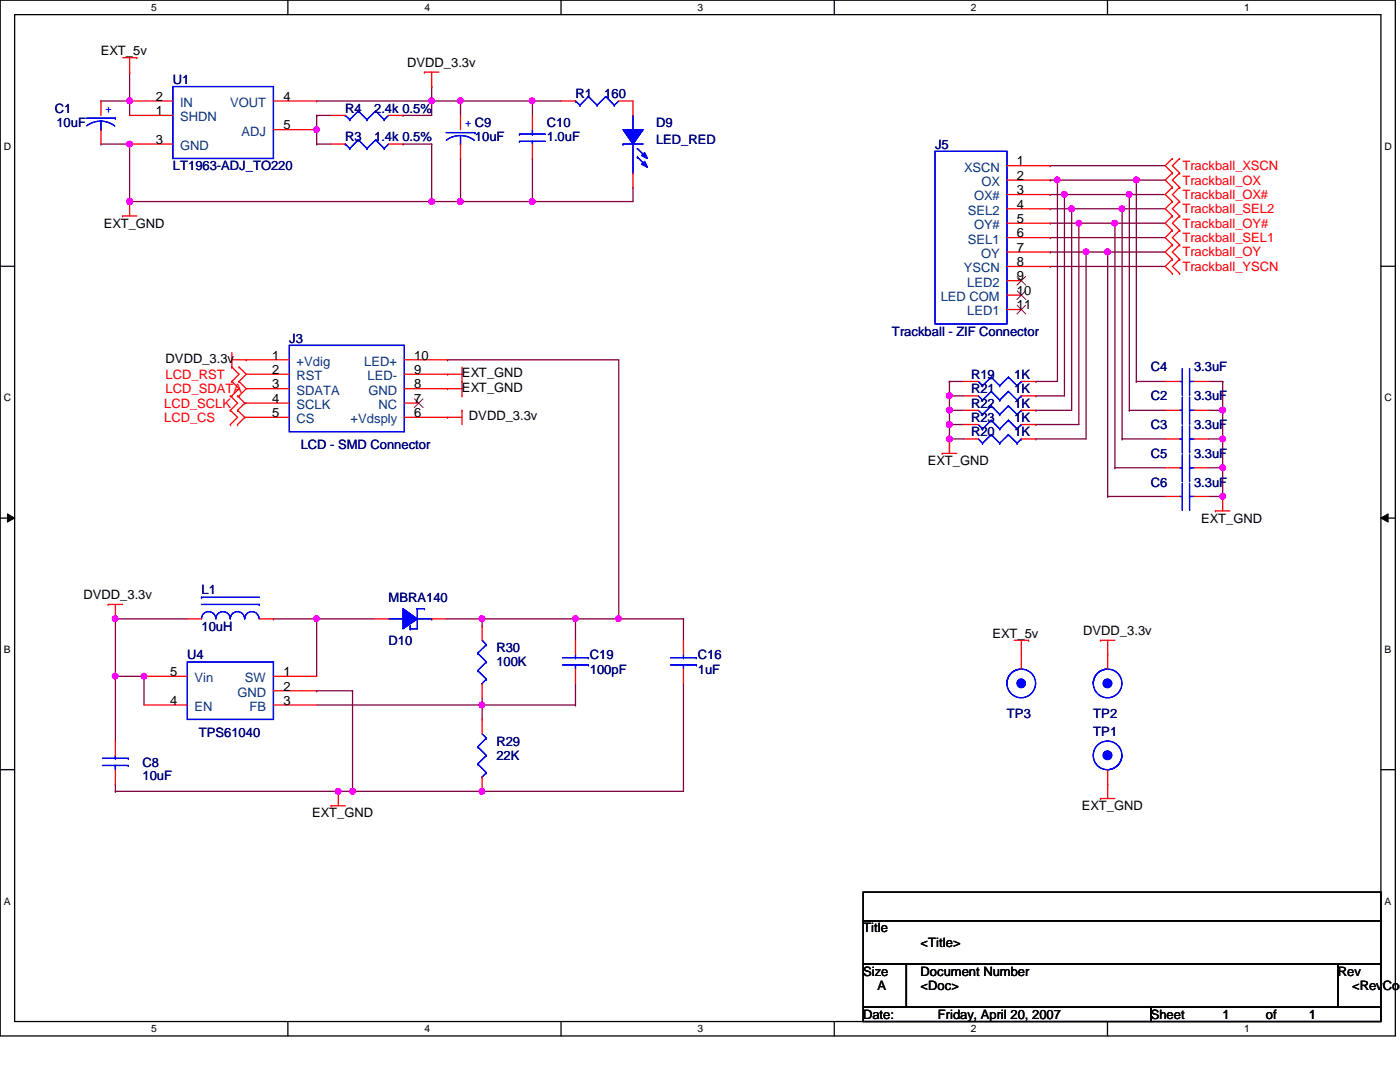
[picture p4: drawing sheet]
<svg xmlns="http://www.w3.org/2000/svg" width="279mm" height="216mm" viewBox="0 0 279 216" stroke-linecap="round" stroke-linejoin="round" font-family="sans-serif">
<path d="M0 0h278.5v206.7h-278.5zM2.9 2.9h272.7v200.9h-272.7z" fill="none" stroke="#000" stroke-width=".25"/>
<g fill="#fff">
<path d="M30.2 .3h1.1v2.3h-1.1z"/>
<path d="M30.2 204.1h1.1v2.3h-1.1z"/>
</g>
<path d="M57.4 0v2.9M57.4 203.8v2.9" fill="none" stroke="#000" stroke-width=".25"/>
<g fill="#fff">
<path d="M84.7 .3h1.1v2.3h-1.1z"/>
<path d="M84.7 204.1h1.1v2.3h-1.1z"/>
</g>
<path d="M112 0v2.9M112 203.8v2.9" fill="none" stroke="#000" stroke-width=".25"/>
<g fill="#fff">
<path d="M139.2 .3h1.1v2.3h-1.1z"/>
<path d="M139.2 204.1h1.1v2.3h-1.1z"/>
</g>
<path d="M166.5 0v2.9M166.5 203.8v2.9" fill="none" stroke="#000" stroke-width=".25"/>
<g fill="#fff">
<path d="M193.8 .3h1.1v2.3h-1.1z"/>
<path d="M193.8 204.1h1.1v2.3h-1.1z"/>
</g>
<path d="M221 0v2.9M221 203.8v2.9" fill="none" stroke="#000" stroke-width=".25"/>
<g fill="#fff">
<path d="M248.3 .3h1.1v2.3h-1.1z"/>
<path d="M248.3 204.1h1.1v2.3h-1.1z"/>
<path d="M.8 28h1.4v2.3h-1.4z"/>
<path d="M276.3 28h1.4v2.3h-1.4z"/>
<path d="M.8 78.2h1.4v2.3h-1.4z"/>
<path d="M276.3 78.2h1.4v2.3h-1.4z"/>
</g>
<path d="M0 53.1h2.9M275.6 53.1h2.9" fill="none" stroke="#000" stroke-width=".25"/>
<g fill="#fff">
<path d="M.8 128.5h1.3v2.2h-1.3z"/>
<path d="M276.3 128.5h1.3v2.2h-1.3z"/>
</g>
<path d="M0 103.4h2.9M275.6 103.4h2.9" fill="none" stroke="#000" stroke-width=".25"/>
<path d="M1.5 102.5l1.4 .9-1.4 .8zM275.6 103.4l1.4-.9v1.7z" fill="#000"/>
<path d="M1.5 102.5l1.4 .9-1.4 .8zM275.6 103.4l1.4-.9v1.7z" fill="none" stroke="#000" stroke-width=".2"/>
<g fill="#fff">
<path d="M.8 178.7h1.3v2.2h-1.3z"/>
<path d="M276.3 178.7h1.3v2.2h-1.3z"/>
</g>
<path d="M0 153.6h2.9M275.6 153.6h2.9" fill="none" stroke="#000" stroke-width=".25"/>
<path d="M106.3 20.2h.1M106.3 20.2v2.8" fill="none" stroke="#800040" stroke-width=".25"/>
<circle cx="106.2" cy="20.1" r=".56" fill="#f0f"/>
<circle cx="106.2" cy="20.1" r=".56" fill="none" stroke="#f0f" stroke-width=".25"/>
<path d="M91.9 20.2h.1M91.9 20.2h14.4" fill="none" stroke="#800040" stroke-width=".25"/>
<circle cx="91.9" cy="20.1" r=".56" fill="#f0f"/>
<circle cx="91.9" cy="20.1" r=".56" fill="none" stroke="#f0f" stroke-width=".25"/>
<path d="M106.3 31.6h.1M106.3 31.6v8.6M106.3 40.2h.1M106.3 40.2h20" fill="none" stroke="#800040" stroke-width=".25"/>
<circle cx="106.2" cy="40.2" r=".56" fill="#f0f"/>
<circle cx="106.2" cy="40.2" r=".56" fill="none" stroke="#f0f" stroke-width=".25"/>
<path d="M63.2 23h.1M63.2 23v2.9" fill="none" stroke="#800040" stroke-width=".25"/>
<circle cx="63.2" cy="25.9" r=".56" fill="#f0f"/>
<circle cx="63.2" cy="25.9" r=".56" fill="none" stroke="#f0f" stroke-width=".25"/>
<g fill="none" stroke="#800040" stroke-width=".25">
<path d="M63.2 23h.1M63.2 20.2h.1M63.2 28.7h.1M63.2 25.9h.1M63.2 23h2.9M63.2 20.2h22.9M63.2 28.7h2.9M63.2 25.9v2.8M80.4 23h.1M86.1 20.2h.1M86.1 28.7h.1M86.1 20.2v2.8h-5.7"/>
<path d="M86.1 28.7v11.5h-60.2M25.9 40.2h.1"/>
</g>
<circle cx="25.9" cy="40.2" r=".56" fill="#f0f"/>
<circle cx="25.9" cy="40.2" r=".56" fill="none" stroke="#f0f" stroke-width=".25"/>
<path d="M80.4 28.7h.1M80.4 28.7h5.7M86.1 20.2h.1M86.1 20.2h5.8" fill="none" stroke="#800040" stroke-width=".25"/>
<circle cx="86.1" cy="20.1" r=".56" fill="#f0f"/>
<circle cx="86.1" cy="20.1" r=".56" fill="none" stroke="#f0f" stroke-width=".25"/>
<path d="M25.9 14.4h.1M25.9 14.4v8.6M86.1 17.3h.1M86.1 17.3v2.9M25.9 20.2h.1M106.3 20.2h.1M106.3 20.2h5.7" fill="none" stroke="#800040" stroke-width=".25"/>
<circle cx="25.9" cy="20.1" r=".56" fill="#f0f"/>
<circle cx="25.9" cy="20.1" r=".56" fill="none" stroke="#f0f" stroke-width=".25"/>
<path d="M25.9 28.7h.1M25.9 28.7v11.5" fill="none" stroke="#800040" stroke-width=".25"/>
<circle cx="25.9" cy="40.2" r=".56" fill="#f0f"/>
<circle cx="25.9" cy="40.2" r=".56" fill="none" stroke="#f0f" stroke-width=".25"/>
<path d="M86.1 40.2h.1M86.1 40.2h5.8" fill="none" stroke="#800040" stroke-width=".25"/>
<circle cx="86.1" cy="40.2" r=".56" fill="#f0f"/>
<circle cx="86.1" cy="40.2" r=".56" fill="none" stroke="#f0f" stroke-width=".25"/>
<path d="M91.9 31.6h.1M91.9 31.6v8.6" fill="none" stroke="#800040" stroke-width=".25"/>
<circle cx="91.9" cy="40.2" r=".56" fill="#f0f"/>
<circle cx="91.9" cy="40.2" r=".56" fill="none" stroke="#f0f" stroke-width=".25"/>
<path d="M20.2 20.2h.1M20.2 28.7h.1M20.2 20.2h5.7M20.2 28.7h5.7M91.9 20.2h.1M91.9 20.2v2.8M126.3 37.4h.1M126.3 37.4v2.8" fill="none" stroke="#800040" stroke-width=".25"/>
<circle cx="25.9" cy="28.7" r=".56" fill="#f0f"/>
<circle cx="25.9" cy="28.7" r=".56" fill="none" stroke="#f0f" stroke-width=".25"/>
<path d="M23 135h.1M23 135h5.7M28.7 135h.1M28.7 135v5.7" fill="none" stroke="#800040" stroke-width=".25"/>
<circle cx="28.7" cy="134.9" r=".56" fill="#f0f"/>
<circle cx="28.7" cy="134.9" r=".56" fill="none" stroke="#f0f" stroke-width=".25"/>
<path d="M23 123.5h.1M23 123.5v11.5" fill="none" stroke="#800040" stroke-width=".25"/>
<circle cx="23" cy="134.9" r=".56" fill="#f0f"/>
<circle cx="23" cy="134.9" r=".56" fill="none" stroke="#f0f" stroke-width=".25"/>
<path d="M63.2 123.5h.1M63.2 123.5v11.5" fill="none" stroke="#800040" stroke-width=".25"/>
<circle cx="63.2" cy="123.4" r=".56" fill="#f0f"/>
<circle cx="63.2" cy="123.4" r=".56" fill="none" stroke="#f0f" stroke-width=".25"/>
<path d="M23 135h.1M23 135v12.9M63.2 137.8h.1M63.2 137.8h7.2M70.4 137.8h.1M70.4 137.8v20.1h-47.4M23 156.5h.1M23 157.9h.1M23 156.5v1.4M67.5 157.9h.1" fill="none" stroke="#800040" stroke-width=".25"/>
<circle cx="67.5" cy="157.9" r=".56" fill="#f0f"/>
<circle cx="67.5" cy="157.9" r=".56" fill="none" stroke="#f0f" stroke-width=".25"/>
<path d="M63.2 123.5h.1M63.2 123.5h11.5M123.5 123.5h.1M123.5 123.5h12.9M136.4 123.5h.1M136.4 136.4h.1M136.4 123.5v4.3M136.4 136.4v21.5h-40.2M96.2 157.9h.1" fill="none" stroke="#800040" stroke-width=".25"/>
<circle cx="96.2" cy="157.9" r=".56" fill="#f0f"/>
<circle cx="96.2" cy="157.9" r=".56" fill="none" stroke="#f0f" stroke-width=".25"/>
<path d="M91.9 40.2h.1M91.9 40.2h14.4M89.3 71.8h.1M89.3 71.8h34.2" fill="none" stroke="#800040" stroke-width=".25"/>
<circle cx="91.9" cy="40.2" r=".56" fill="#f0f"/>
<circle cx="91.9" cy="40.2" r=".56" fill="none" stroke="#f0f" stroke-width=".25"/>
<path d="M209.6 33.1h.1M209.6 35.9h.1M209.6 33.1h22.9M209.6 35.9h1.4M212.4 38.8h.1M212.4 38.8h13M213.9 41.7h.1M213.9 41.7h10" fill="none" stroke="#800040" stroke-width=".25"/>
<circle cx="213.9" cy="41.7" r=".56" fill="#f0f"/>
<circle cx="213.9" cy="41.7" r=".56" fill="none" stroke="#f0f" stroke-width=".25"/>
<path d="M211 35.9h.1M211 35.9v40.2M226.8 35.9h.1M226.8 35.9h5.7M209.6 44.5h.1M209.6 47.4h.1M209.6 50.3h.1M209.6 53.2h.1M209.6 44.5h5.7M209.6 47.4h22.9M209.6 50.3h7.1M209.6 53.2h22.9" fill="none" stroke="#800040" stroke-width=".25"/>
<circle cx="226.8" cy="35.9" r=".56" fill="#f0f"/>
<circle cx="226.8" cy="35.9" r=".56" fill="none" stroke="#f0f" stroke-width=".25"/>
<path d="M212.4 38.8h.1M212.4 38.8v40.2" fill="none" stroke="#800040" stroke-width=".25"/>
<circle cx="212.4" cy="38.8" r=".56" fill="#f0f"/>
<circle cx="212.4" cy="38.8" r=".56" fill="none" stroke="#f0f" stroke-width=".25"/>
<path d="M225.4 38.8h.1M225.4 38.8h7.1" fill="none" stroke="#800040" stroke-width=".25"/>
<circle cx="225.3" cy="38.8" r=".56" fill="#f0f"/>
<circle cx="225.3" cy="38.8" r=".56" fill="none" stroke="#f0f" stroke-width=".25"/>
<path d="M213.9 41.7h.1M213.9 41.7v40.2M223.9 41.7h.1M223.9 41.7h8.6" fill="none" stroke="#800040" stroke-width=".25"/>
<circle cx="223.9" cy="41.7" r=".56" fill="#f0f"/>
<circle cx="223.9" cy="41.7" r=".56" fill="none" stroke="#f0f" stroke-width=".25"/>
<g fill="none" stroke="#800040" stroke-width=".25">
<path d="M215.3 44.5h.1M215.3 44.5v40.2M216.7 50.3h.1M216.7 50.3v37.3h-10M221.1 50.3h.1M221.1 50.3h11.4M222.5 44.5h.1M222.5 44.5h10M189.5 76.1h.1M189.5 79h.1M189.5 76.1h2.9M189.5 79h2.9"/>
<path d="M189.5 76.1v2.9M189.5 81.9h.1M189.5 84.7h.1M189.5 87.6h.1M189.5 87.6h2.9M189.5 81.9h2.9M189.5 84.7h2.9M189.5 81.9v2.8M206.7 87.6h.1"/>
</g>
<circle cx="189.5" cy="81.8" r=".56" fill="#f0f"/>
<circle cx="189.5" cy="81.8" r=".56" fill="none" stroke="#f0f" stroke-width=".25"/>
<path d="M189.5 79h.1M189.5 79v2.9" fill="none" stroke="#800040" stroke-width=".25"/>
<circle cx="189.5" cy="79" r=".56" fill="#f0f"/>
<circle cx="189.5" cy="79" r=".56" fill="none" stroke="#f0f" stroke-width=".25"/>
<path d="M189.5 87.6h.1M189.5 87.6v2.9" fill="none" stroke="#800040" stroke-width=".25"/>
<circle cx="189.5" cy="87.6" r=".56" fill="#f0f"/>
<circle cx="189.5" cy="87.6" r=".56" fill="none" stroke="#f0f" stroke-width=".25"/>
<g fill="none" stroke="#800040" stroke-width=".25">
<path d="M225.4 38.8h.1M225.4 38.8v43.1M226.8 35.9h.1M226.8 35.9v40.2M222.5 44.5h.1M222.5 44.5v48.8M223.9 41.7h.1M223.9 41.7v45.9M226.8 76.1h.1M226.8 76.1h5.7M223.9 87.6h.1M223.9 87.6h8.6"/>
<path d="M225.4 81.9h.1M225.4 81.9h7.1"/>
</g>
<circle cx="222.5" cy="44.5" r=".56" fill="#f0f"/>
<circle cx="222.5" cy="44.5" r=".56" fill="none" stroke="#f0f" stroke-width=".25"/>
<path d="M221.1 50.3h.1M221.1 50.3v48.8M222.5 93.3h.1M222.5 93.3h10" fill="none" stroke="#800040" stroke-width=".25"/>
<circle cx="221" cy="50.2" r=".56" fill="#f0f"/>
<circle cx="221" cy="50.2" r=".56" fill="none" stroke="#f0f" stroke-width=".25"/>
<path d="M241.1 76.1h2.9M244 76.1h.1M221.1 99.1h.1M221.1 99.1h11.4M241.1 99.1h2.9M241.1 81.9h2.9M241.1 87.6h2.9M241.1 93.3h2.9M244 81.9h.1M244 87.6h.1M244 93.3h.1M244 99.1h.1" fill="none" stroke="#800040" stroke-width=".25"/>
<circle cx="244" cy="99.1" r=".56" fill="#f0f"/>
<circle cx="244" cy="99.1" r=".56" fill="none" stroke="#f0f" stroke-width=".25"/>
<path d="M244 76.1h.1M244 76.1v5.8M244 93.3h.1M244 93.3v5.8" fill="none" stroke="#800040" stroke-width=".25"/>
<circle cx="244" cy="93.3" r=".56" fill="#f0f"/>
<circle cx="244" cy="93.3" r=".56" fill="none" stroke="#f0f" stroke-width=".25"/>
<path d="M244 81.9h.1M244 81.9v5.7" fill="none" stroke="#800040" stroke-width=".25"/>
<circle cx="244" cy="81.8" r=".56" fill="#f0f"/>
<circle cx="244" cy="81.8" r=".56" fill="none" stroke="#f0f" stroke-width=".25"/>
<path d="M244 87.6h.1M244 87.6v5.7" fill="none" stroke="#800040" stroke-width=".25"/>
<circle cx="244" cy="87.6" r=".56" fill="#f0f"/>
<circle cx="244" cy="87.6" r=".56" fill="none" stroke="#f0f" stroke-width=".25"/>
<path d="M215.3 44.5h.1M215.3 44.5h7.2" fill="none" stroke="#800040" stroke-width=".25"/>
<circle cx="215.3" cy="44.5" r=".56" fill="#f0f"/>
<circle cx="215.3" cy="44.5" r=".56" fill="none" stroke="#f0f" stroke-width=".25"/>
<path d="M211 35.9h.1M211 35.9h15.8" fill="none" stroke="#800040" stroke-width=".25"/>
<circle cx="211" cy="35.9" r=".56" fill="#f0f"/>
<circle cx="211" cy="35.9" r=".56" fill="none" stroke="#f0f" stroke-width=".25"/>
<path d="M216.7 50.3h.1M216.7 50.3h4.4" fill="none" stroke="#800040" stroke-width=".25"/>
<circle cx="216.7" cy="50.2" r=".56" fill="#f0f"/>
<circle cx="216.7" cy="50.2" r=".56" fill="none" stroke="#f0f" stroke-width=".25"/>
<path d="M189.5 84.7h.1M189.5 84.7v2.9" fill="none" stroke="#800040" stroke-width=".25"/>
<circle cx="189.5" cy="84.7" r=".56" fill="#f0f"/>
<circle cx="189.5" cy="84.7" r=".56" fill="none" stroke="#f0f" stroke-width=".25"/>
<path d="M209.6 38.8h.1M209.6 38.8h2.8M209.6 41.7h.1M209.6 41.7h4.3M23 123.5h.1M23 123.5h14.4M54.6 123.5h.1M54.6 123.5h8.6" fill="none" stroke="#800040" stroke-width=".25"/>
<circle cx="23" cy="123.4" r=".56" fill="#f0f"/>
<circle cx="23" cy="123.4" r=".56" fill="none" stroke="#f0f" stroke-width=".25"/>
<g fill="none" stroke="#800040" stroke-width=".25">
<path d="M206.7 79h.1M206.7 76.1h.1M206.7 79h5.7M206.7 76.1h4.3M48.9 83.3h.1M48.9 80.4h.1M48.9 83.3h.2M48.9 80.4h.2M206.7 84.7h.1M206.7 81.9h.1M206.7 84.7h8.6M206.7 81.9h7.2"/>
<path d="M89 123.5h7.2M96.2 124.9h.1M96.2 123.5h.1M96.2 123.5v1.4M114.9 123.5h.1M114.9 123.5v4.3M70.4 157.9h.1M70.4 157.9h25.8"/>
</g>
<circle cx="70.4" cy="157.9" r=".56" fill="#f0f"/>
<circle cx="70.4" cy="157.9" r=".56" fill="none" stroke="#f0f" stroke-width=".25"/>
<path d="M96.2 139.3v1.4M96.2 123.5h18.7M114.9 123.5h.1M96.2 140.7h.1" fill="none" stroke="#800040" stroke-width=".25"/>
<circle cx="96.2" cy="123.4" r=".56" fill="#f0f"/>
<circle cx="96.2" cy="123.4" r=".56" fill="none" stroke="#f0f" stroke-width=".25"/>
<circle cx="114.8" cy="123.4" r=".56" fill="#f0f"/>
<circle cx="114.8" cy="123.4" r=".56" fill="none" stroke="#f0f" stroke-width=".25"/>
<path d="M114.9 136.4v4.3M96.2 140.7h.1M96.2 140.7h18.7M114.9 140.7h.1" fill="none" stroke="#800040" stroke-width=".25"/>
<circle cx="96.2" cy="140.7" r=".56" fill="#f0f"/>
<circle cx="96.2" cy="140.7" r=".56" fill="none" stroke="#f0f" stroke-width=".25"/>
<path d="M123.5 71.8v51.7M123.5 123.5h.1M63.2 140.7h33M96.2 143.6h.1M96.2 140.7h.1M96.2 140.7v2.9" fill="none" stroke="#800040" stroke-width=".25"/>
<circle cx="123.4" cy="123.4" r=".56" fill="#f0f"/>
<circle cx="123.4" cy="123.4" r=".56" fill="none" stroke="#f0f" stroke-width=".25"/>
<path d="M114.9 123.5h.1M114.9 123.5h8.6" fill="none" stroke="#800040" stroke-width=".25"/>
<g fill="none" stroke="#f00" stroke-width=".25">
<path d="M24.5 11.5h2.8M25.9 14.4h.1M25.9 11.5v2.9M27.3 11.5h.1M84.7 14.4h.1M84.7 14.4h2.9M86.1 17.3h.1M86.1 14.4v2.9M66.1 23h2.8M77.6 23h2.8M234 31.6h.1M234 34.5h.1"/>
<path d="M234 37.4h.1M234 31.6l-1.5 1.5 1.5 1.4M234 34.5l-1.5 1.4 1.5 1.5M234 37.4l-1.5 1.4 1.5 1.4M235.4 34.5h.1M235.4 31.6h.1M235.4 37.4h.1M235.4 31.6l-1.4 1.5 1.4 1.4M235.4 34.5l-1.4 1.4 1.4 1.5M235.4 37.4l-1.4 1.4 1.4 1.4M24.5 43.1h.1M24.5 43.1h2.8"/>
<path d="M25.9 40.2h.1M25.9 40.2v2.9M234 40.2h.1M234 43.1h.1M234 46h.1M234 48.9h.1M234 51.7h.1M234 54.6h.1M234 40.2l-1.5 1.5 1.5 1.4M234 43.1l-1.5 1.4 1.5 1.5M234 46l-1.5 1.4 1.5 1.5M234 48.9l-1.5 1.4 1.5 1.4"/>
<path d="M234 51.7l-1.5 1.5 1.5 1.4M235.4 40.2h.1M235.4 43.1h.1M235.4 46h.1M235.4 48.9h.1M235.4 51.7h.1M235.4 54.6h.1M235.4 40.2l-1.4 1.5 1.4 1.4M235.4 43.1l-1.4 1.4 1.4 1.5M235.4 46l-1.4 1.4 1.4 1.5M235.4 48.9l-1.4 1.4 1.4 1.4M235.4 51.7l-1.4 1.5 1.4 1.4"/>
<path d="M46 79h.1M46 79l1.4 1.4-1.4 1.5M46.3 73.2h.1M46.3 76.1h.1M46.3 79h.1M46.3 71.8h2.8M46.3 70.4v2.8M46.3 73.2l1.4 1.5-1.4 1.4M46.3 76.1l1.4 1.5-1.4 1.4M47.4 79h.1M47.4 79l1.5 1.4-1.5 1.5M47.7 73.2h.1"/>
<path d="M47.7 76.1h.1M47.7 79h.1M47.7 73.2l1.4 1.5-1.4 1.4M47.7 76.1l1.4 1.5-1.4 1.4M49.1 71.8h.1M89.3 74.7h.1M89.3 77.6h.1M89.3 74.7h2.9M89.3 77.6h2.9M92.2 76.1h.1M92.2 79h.1M92.2 73.2v5.8"/>
<path d="M46 81.9h.1M46 84.7h.1M46 81.9l1.4 1.4-1.4 1.4M47.4 81.9h.1M47.4 84.7h.1M47.4 81.9l1.5 1.4-1.5 1.4M89.3 83.3h.1M89.3 83.3h2.9M92.2 81.9h.1M92.2 81.9v2.8M188 90.5h.1M188 90.5h2.9"/>
<path d="M189.5 87.6h.1M189.5 87.6v2.9M244 99.1h.1M244 99.1v2.8M242.6 101.9h.1M242.6 101.9h2.8M21.6 120.6h.1M21.6 120.6h2.9M23 123.5h.1M23 120.6v2.9M202.4 127.8h2.9M203.8 130.6h.1"/>
<path d="M203.8 127.8v2.8M205.3 127.8h.1M219.6 127.8h.1M219.6 127.8h2.9M221.1 130.6h.1M221.1 127.8v2.8M67.5 157.9h.1M67.5 157.9v2.9M219.6 159.3h.1M219.6 159.3h2.9M221.1 156.5h.1M221.1 156.5v2.8"/>
<path d="M66.1 160.8h.1M66.1 160.8h2.8"/>
</g>
<path d="M172.3 178h103.3v5.7h-103.3zM172.3 183.7h103.3v8.7h-103.3zM172.3 192.4h8.6v8.6h-8.6zM180.9 192.4h86.1v8.6h-86.1zM267 192.4h8.6v8.6h-8.6zM172.3 201h57.4v2.8h-57.4zM229.7 201h45.9v2.8h-45.9z" fill="none" stroke="#000" stroke-width=".25"/>
<g fill="none" stroke="#00f" stroke-width=".25">
<path d="M68.9 23h.1M68.9 23l.9 .9M69.8 23.9h.1M71.5 22.1h.1M71.5 22.1l1.7 1.8M71.5 22.1l-1.7 1.8M73.2 23.9h.1M75 22.1h.1M75 22.1l1.7 1.8M75 22.1l-1.8 1.8M76.7 23.9h.1M77.6 23l-.9 .9"/>
<path d="M124.3 28.7h.1M124.3 28.7h4.1M126.3 25.9h.1M126.3 34.5h.1M126.3 23v2.9M126.3 28.7v5.8"/>
</g>
<path d="M124.3 25.9h4.1l-2.1 2.8z" fill-rule="evenodd" fill="#00f"/>
<path d="M124.3 25.9h4.1l-2.1 2.8z" fill="none" stroke="#00f" stroke-width=".25"/>
<path d="M128.1 32.8l.6-.6 .5 1.2z" fill-rule="evenodd" fill="#00f"/>
<path d="M128.1 32.8l.6-.6 .5 1.2z" fill="none" stroke="#00f" stroke-width=".25"/>
<path d="M128.1 31l.6-.5 .5 1.1z" fill-rule="evenodd" fill="#00f"/>
<path d="M124.3 28.7h.1M124.3 28.7h4.1M126.3 25.9h.1M126.3 34.5h.1M126.3 23v2.9M126.3 28.7v5.8M127.2 29.6h.1M127.2 31.3h.1M127.2 29.6l1.7 1.7M127.2 31.3l1.7 1.8M128.1 31l.6-.5 .5 1.1z" fill="none" stroke="#00f" stroke-width=".25"/>
<path d="M124.3 25.9h4.1l-2.1 2.8z" fill-rule="evenodd" fill="#00f"/>
<path d="M124.3 25.9h4.1l-2.1 2.8z" fill="none" stroke="#00f" stroke-width=".25"/>
<path d="M128.1 32.8l.6-.6 .5 1.2z" fill-rule="evenodd" fill="#00f"/>
<path d="M128.1 32.8l.6-.6 .5 1.2z" fill="none" stroke="#00f" stroke-width=".25"/>
<path d="M128.1 31l.6-.5 .5 1.1z" fill-rule="evenodd" fill="#00f"/>
<g fill="none" stroke="#00f" stroke-width=".25">
<path d="M34.5 17.3h20.1v14.3h-20.1zM68.9 28.7h.1M68.9 28.7l.9 .9M69.8 29.6h.1M71.5 27.9h.1M71.5 27.9l1.7 1.7M71.5 27.9l-1.7 1.7M73.2 29.6h.1M75 27.9h.1M75 27.9l1.7 1.7M75 27.9l-1.8 1.7M76.7 29.6h.1"/>
<path d="M77.6 28.7l-.9 .9M103.7 26.8h.1M103.7 28.2h.1M103.7 26.8h5.1M103.7 28.2h5.1M106.3 28.2h.1M106.3 26.8h.1M106.3 25.9v.9M106.3 28.2v.5M127.2 29.6h.1M127.2 31.3h.1M127.2 29.6l1.7 1.7"/>
<path d="M127.2 31.3l1.7 1.8M128.1 31l.6-.5 .5 1.1zM186.6 30.2h14.4v34.4h-14.4zM235.4 87.6h.6M236 87.6h.1M236 90.2h.1M236 85v5.2M237.4 90.2h.1M237.4 87.6h.1M237.4 87.6h.9M237.4 85v5.2M40.2 119.2h.1"/>
<path d="M40.2 119.2h11.5M37.4 132.1h17.2v11.5h-17.2zM40.2 123.5a1.42 1.42 0 0 1 1.4-1.5 1.42 1.42 0 0 1 1.5 1.5M40.2 120.6h11.5M43.1 123.5a1.42 1.42 0 0 1 1.4-1.5 1.42 1.42 0 0 1 1.4 1.5 1.44 1.44 0 0 1 1.5-1.5 1.44 1.44 0 0 1 1.4 1.5M48.9 123.5a1.42 1.42 0 0 1 1.4-1.5 1.42 1.42 0 0 1 1.4 1.5M51.7 120.6h.1M77.6 123.5h2.8M80.4 123.5h.1M81.9 125.5h.1M83.3 121.5h.1M83.3 121.5v4h-1.4"/>
<path d="M83.3 123.5h2.8M83.3 121.5h1.4M84.7 121.5h.1M86.1 123.5h.1M133.8 132.7h5.2M133.8 131.2h5.2M136.4 131.2h.1M136.4 132.7h.1M136.4 130.6v.6M136.4 132.7v.8M139 132.7h.1M139 131.2h.1"/>
<path d="M20.4 152.7h5.2M20.4 151.3h5.2M23 151.3h.1M23 152.7h.1M23 150.7v.6M23 152.7v.9M25.6 152.7h.1M25.6 151.3h.1"/>
</g>
<g fill="none" stroke="#f00" stroke-width=".25">
<path d="M25.9 28.7h8.6M25.9 23h8.6M25.9 20.2h8.6M54.6 20.2h8.6M54.6 25.9h8.6M66.1 28.7h2.8M77.6 28.7h2.8M106.3 23v2.9M106.3 28.7v2.9M126.3 20.2v2.8M126.3 34.5v2.9M201 33.1h8.6"/>
<path d="M201 35.9h8.6M201 38.8h8.6M201 41.7h8.6M201 44.5h8.6M201 47.4h8.6M201 50.3h8.6M201 53.2h8.6M201 56h2.8M201 58.9h2.8M201 61.8h2.8M232.5 87.6h2.9M238.3 87.6h2.8"/>
<path d="M28.7 135h8.7M37.4 123.5h2.8M51.7 123.5h2.9M54.6 135h8.6M54.6 137.8h8.6M136.4 127.8v2.8M136.4 133.5v2.9M23 147.9v2.8M23 153.6v2.9M28.7 140.7h8.7M54.6 140.7h8.6"/>
</g>
<path d="M203 55.2l1.7 1.7M203 58l1.7 1.8M204.7 55.2l-1.8 1.7M204.7 58l-1.8 1.8M203 60.9l1.7 1.8M204.7 60.9l-1.8 1.8" fill="none" stroke="#804000" stroke-width=".2"/>
<path d="M80.4 121.5l2.9 2-2.9 2z" fill-rule="evenodd" fill="#00f"/>
<path d="M77.6 123.5h2.8M80.4 121.5l2.9 2-2.9 2zM80.4 123.5h.1M81.9 124.9h.1M81.9 125.5h.1M81.9 124.9v.6M83.3 121.5h.1M83.3 121.5v4h-1.4M83.3 123.5h2.8M83.3 121.5h1.4M84.7 121.5h.1M86.1 123.5h.1" fill="none" stroke="#00f" stroke-width=".25"/>
<path d="M80.4 121.5l2.9 2-2.9 2z" fill-rule="evenodd" fill="#00f"/>
<g fill="none" stroke="#00f" stroke-width=".25">
<path d="M17.3 23.6h5.7M20.2 25.9h.1M20.2 24.2l1.4 .2 1.3 .7M20.2 24.2l-1.6 .2-1.3 .7M20.2 24.2v1.7M23 23.6h.1M195.2 76.1l.9 .9M195.2 79l.9 .8M196.1 77h.1M196.1 79.8h.1M197.8 75.3h.1M197.8 78.1h.1"/>
<path d="M197.8 75.3l-1.7 1.7M197.8 75.3l1.7 1.7M197.8 78.1l-1.7 1.7M197.8 78.1l1.7 1.7M199.5 77h.1M199.5 79.8h.1M201.3 75.3h.1M201.3 78.1h.1M201.3 75.3l-1.8 1.7M201.3 75.3l1.7 1.7M201.3 78.1l-1.8 1.7M201.3 78.1l1.7 1.7"/>
<path d="M203 77h.1M203 79.8h.1M203.8 76.1h.1M203.8 79h.1M203.8 76.1l-.8 .9M203.8 79l-.8 .8M236 79.2v5.3M237.4 79.2v5.3M235.4 81.9h.6M235.4 93.3h.6M235.4 99.1h.6M236 81.9h.1"/>
<path d="M236 84.5h.1M236 93.3h.1M236 95.9h.1M236 99.1h.1M236 90.8v5.1M236 96.5v5.1M237.4 84.5h.1M237.4 81.9h.1M237.4 95.9h.1M237.4 93.3h.1M237.4 99.1h.1M237.4 81.9h.9"/>
<path d="M237.4 90.8v5.1M237.4 96.5v5.1M237.4 93.3h.9M237.4 99.1h.9M236 101.6h.1M237.4 101.6h.1M80.4 121.5l2.9 2-2.9 2zM81.9 124.9h.1M81.9 124.9v.6M95.3 130.3h.1M95.3 133.8h.1M95.3 130.3l1.8 1.8"/>
<path d="M95.3 133.8l1.8 1.7M96.2 136.4h.1M96.2 127.8l.9 .9M97.1 128.7h.1M97.1 132.1h.1M97.1 135.5h.1M97.1 128.7l-1.8 1.6M97.1 132.1l-1.8 1.7M97.1 135.5l-.9 .9M112.3 132.7h5.1M112.3 131.2h5.1M114.9 131.2h.1"/>
<path d="M114.9 132.7h.1M114.9 130.6v.6M114.9 132.7v.8M117.4 132.7h.1M117.4 131.2h.1M203.8 133.5a2.84 2.84 0 0 0-2.8 2.9M95.3 149h.1M95.3 152.4h.1M95.3 149l1.8 1.7M95.3 152.4l1.8 1.8M96.2 155h.1M96.2 146.4l.9 .9"/>
<path d="M97.1 147.3h.1M97.1 150.7h.1M97.1 154.2h.1M97.1 147.3l-1.8 1.7M97.1 150.7l-1.8 1.7M97.1 154.2l-.9 .8"/>
<circle cx="203.8" cy="136.4" r="2.85"/>
</g>
<g fill="none" stroke="#f00" stroke-width=".25">
<path d="M20.2 20.2v2.8M20.2 25.9v2.8M192.4 76.1h2.8M192.4 79h2.8M203.8 76.1h2.9M203.8 79h2.9M232.5 81.9h2.9M232.5 93.3h2.9M232.5 99.1h2.9M238.3 81.9h2.8M238.3 93.3h2.8M238.3 99.1h2.8"/>
<path d="M74.7 123.5h2.9M86.1 123.5h2.9M96.2 124.9v2.9M96.2 136.4v2.9M114.9 127.8v2.8M114.9 133.5v2.9M96.2 143.6v2.8M96.2 155v2.9"/>
</g>
<circle cx="203.8" cy="136.3" r=".84" fill="#00f"/>
<g fill="none" stroke="#00f" stroke-width=".25">
<path d="M203.8 133.5a2.84 2.84 0 0 0-2.8 2.9"/>
<circle cx="203.8" cy="136.3" r=".84"/>
<circle cx="203.8" cy="136.4" r="2.85"/>
</g>
<circle cx="203.8" cy="136.3" r=".84" fill="#00f"/>
<g fill="none" stroke="#00f" stroke-width=".25">
<path d="M195.2 81.9l.9 .8M196.1 82.7h.1M197.8 81h.1M197.8 81l-1.7 1.7M197.8 81l1.7 1.7M199.5 82.7h.1M201.3 81h.1M201.3 81l-1.8 1.7M201.3 81l1.7 1.7M203 82.7h.1M203.8 81.9h.1M203.8 81.9l-.8 .8"/>
<path d="M221.1 133.5a2.84 2.84 0 0 0-2.9 2.9"/>
<circle cx="203.8" cy="136.3" r=".84"/>
<circle cx="221" cy="136.4" r="2.85"/>
</g>
<path d="M192.4 81.9h2.8M203.8 81.9h2.9M203.8 130.6v2.9" fill="none" stroke="#f00" stroke-width=".25"/>
<circle cx="221" cy="136.4" r=".85" fill="#00f"/>
<g fill="none" stroke="#00f" stroke-width=".25">
<path d="M221.1 133.5a2.84 2.84 0 0 0-2.9 2.9"/>
<circle cx="221" cy="136.4" r=".85"/>
<circle cx="221" cy="136.4" r="2.85"/>
</g>
<circle cx="221" cy="136.4" r=".85" fill="#00f"/>
<g fill="none" stroke="#00f" stroke-width=".25">
<path d="M57.7 68.9h23v17.2h-23zM195.2 84.7l.9 .9M196.1 85.6h.1M197.8 83.9h.1M197.8 83.9l-1.7 1.7M197.8 83.9l1.7 1.7M199.5 85.6h.1M201.3 83.9h.1M201.3 83.9l-1.8 1.7M201.3 83.9l1.7 1.7M203 85.6h.1M203.8 84.7h.1"/>
<path d="M203.8 84.7l-.8 .9M223.9 150.7a2.95 2.95 0 0 1-2.8 2.9"/>
<circle cx="221" cy="136.4" r=".85"/>
<circle cx="221" cy="150.7" r="2.86"/>
</g>
<g fill="none" stroke="#f00" stroke-width=".25">
<path d="M49.1 71.8h8.6M49.1 74.7h8.6M49.1 77.6h8.6M80.7 71.8h8.6M80.7 74.7h8.6M80.7 77.6h8.6M49.1 80.4h8.6M49.1 83.3h8.6M80.7 80.4h2.9M80.7 83.3h8.6M192.4 84.7h2.8M203.8 84.7h2.9"/>
<path d="M221.1 130.6v2.9"/>
</g>
<path d="M82.7 79.6l1.8 1.7M84.4 79.6l-1.7 1.7" fill="none" stroke="#804000" stroke-width=".2"/>
<circle cx="221" cy="150.7" r=".85" fill="#00f"/>
<g fill="none" stroke="#00f" stroke-width=".25">
<path d="M223.9 150.7a2.95 2.95 0 0 1-2.8 2.9"/>
<circle cx="221" cy="150.7" r=".85"/>
<circle cx="221" cy="150.7" r="2.86"/>
</g>
<circle cx="221" cy="150.7" r=".85" fill="#00f"/>
<g fill="none" stroke="#00f" stroke-width=".25">
<path d="M117.4 19.3h.1M117.4 19.3l1.8 1.7M117.4 19.3l-1.7 1.7M120.9 19.3h.1M120.9 19.3l1.7 1.7M120.9 19.3l-1.7 1.7M89 26.5h5.8M91.9 28.7h.1M91.9 27.1l1.4 .2 1.4 .7M91.9 27.1l-1.5 .2-1.3 .7M91.9 27.1v1.6M94.8 26.5h.1"/>
<path d="M114.9 20.2h.1M114.9 20.2l.8 .8M115.7 21h.1M119.2 21h.1M122.6 21h.1M123.5 20.2l-.9 .8M235.4 76.1h.6M236 76.1h.1M236 78.7h.1M236 73.5v5.2M237.4 78.7h.1M237.4 76.1h.1"/>
<path d="M237.4 76.1h.9M237.4 73.5v5.2M195.2 87.6l.9 .8M196.1 88.4h.1M197.8 86.7h.1M197.8 86.7l-1.7 1.7M197.8 86.7l1.7 1.7M199.5 88.4h.1M201.3 86.7h.1M201.3 86.7l-1.8 1.7M201.3 86.7l1.7 1.7M203 88.4h.1"/>
<path d="M203.8 87.6h.1M203.8 87.6l-.8 .8"/>
<circle cx="221" cy="150.7" r=".85"/>
</g>
<path d="M91.9 23v2.9M91.9 28.7v2.9M112 20.2h2.9M123.5 20.2h2.8M232.5 76.1h2.9M238.3 76.1h2.8M192.4 87.6h2.8M203.8 87.6h2.9M221.1 153.6v2.9" fill="none" stroke="#f00" stroke-width=".25"/>
<circle cx="106.2" cy="20.1" r=".56" fill="#f0f"/>
<circle cx="106.2" cy="20.1" r=".56" fill="none" stroke="#f0f" stroke-width=".25"/>
<circle cx="91.9" cy="20.1" r=".56" fill="#f0f"/>
<circle cx="91.9" cy="20.1" r=".56" fill="none" stroke="#f0f" stroke-width=".25"/>
<circle cx="106.2" cy="40.2" r=".56" fill="#f0f"/>
<circle cx="106.2" cy="40.2" r=".56" fill="none" stroke="#f0f" stroke-width=".25"/>
<circle cx="63.2" cy="25.9" r=".56" fill="#f0f"/>
<circle cx="63.2" cy="25.9" r=".56" fill="none" stroke="#f0f" stroke-width=".25"/>
<circle cx="25.9" cy="40.2" r=".56" fill="#f0f"/>
<circle cx="25.9" cy="40.2" r=".56" fill="none" stroke="#f0f" stroke-width=".25"/>
<circle cx="86.1" cy="20.1" r=".56" fill="#f0f"/>
<circle cx="86.1" cy="20.1" r=".56" fill="none" stroke="#f0f" stroke-width=".25"/>
<circle cx="25.9" cy="20.1" r=".56" fill="#f0f"/>
<circle cx="25.9" cy="20.1" r=".56" fill="none" stroke="#f0f" stroke-width=".25"/>
<circle cx="25.9" cy="40.2" r=".56" fill="#f0f"/>
<circle cx="25.9" cy="40.2" r=".56" fill="none" stroke="#f0f" stroke-width=".25"/>
<circle cx="86.1" cy="40.2" r=".56" fill="#f0f"/>
<circle cx="86.1" cy="40.2" r=".56" fill="none" stroke="#f0f" stroke-width=".25"/>
<circle cx="91.9" cy="40.2" r=".56" fill="#f0f"/>
<circle cx="91.9" cy="40.2" r=".56" fill="none" stroke="#f0f" stroke-width=".25"/>
<circle cx="25.9" cy="28.7" r=".56" fill="#f0f"/>
<circle cx="25.9" cy="28.7" r=".56" fill="none" stroke="#f0f" stroke-width=".25"/>
<circle cx="28.7" cy="134.9" r=".56" fill="#f0f"/>
<circle cx="28.7" cy="134.9" r=".56" fill="none" stroke="#f0f" stroke-width=".25"/>
<circle cx="23" cy="134.9" r=".56" fill="#f0f"/>
<circle cx="23" cy="134.9" r=".56" fill="none" stroke="#f0f" stroke-width=".25"/>
<circle cx="63.2" cy="123.4" r=".56" fill="#f0f"/>
<circle cx="63.2" cy="123.4" r=".56" fill="none" stroke="#f0f" stroke-width=".25"/>
<circle cx="67.5" cy="157.9" r=".56" fill="#f0f"/>
<circle cx="67.5" cy="157.9" r=".56" fill="none" stroke="#f0f" stroke-width=".25"/>
<circle cx="96.2" cy="157.9" r=".56" fill="#f0f"/>
<circle cx="96.2" cy="157.9" r=".56" fill="none" stroke="#f0f" stroke-width=".25"/>
<circle cx="91.9" cy="40.2" r=".56" fill="#f0f"/>
<circle cx="91.9" cy="40.2" r=".56" fill="none" stroke="#f0f" stroke-width=".25"/>
<circle cx="213.9" cy="41.7" r=".56" fill="#f0f"/>
<circle cx="213.9" cy="41.7" r=".56" fill="none" stroke="#f0f" stroke-width=".25"/>
<circle cx="226.8" cy="35.9" r=".56" fill="#f0f"/>
<circle cx="226.8" cy="35.9" r=".56" fill="none" stroke="#f0f" stroke-width=".25"/>
<circle cx="212.4" cy="38.8" r=".56" fill="#f0f"/>
<circle cx="212.4" cy="38.8" r=".56" fill="none" stroke="#f0f" stroke-width=".25"/>
<circle cx="225.3" cy="38.8" r=".56" fill="#f0f"/>
<circle cx="225.3" cy="38.8" r=".56" fill="none" stroke="#f0f" stroke-width=".25"/>
<circle cx="223.9" cy="41.7" r=".56" fill="#f0f"/>
<circle cx="223.9" cy="41.7" r=".56" fill="none" stroke="#f0f" stroke-width=".25"/>
<circle cx="189.5" cy="81.8" r=".56" fill="#f0f"/>
<circle cx="189.5" cy="81.8" r=".56" fill="none" stroke="#f0f" stroke-width=".25"/>
<circle cx="189.5" cy="79" r=".56" fill="#f0f"/>
<circle cx="189.5" cy="79" r=".56" fill="none" stroke="#f0f" stroke-width=".25"/>
<circle cx="189.5" cy="87.6" r=".56" fill="#f0f"/>
<circle cx="189.5" cy="87.6" r=".56" fill="none" stroke="#f0f" stroke-width=".25"/>
<circle cx="222.5" cy="44.5" r=".56" fill="#f0f"/>
<circle cx="222.5" cy="44.5" r=".56" fill="none" stroke="#f0f" stroke-width=".25"/>
<circle cx="221" cy="50.2" r=".56" fill="#f0f"/>
<circle cx="221" cy="50.2" r=".56" fill="none" stroke="#f0f" stroke-width=".25"/>
<circle cx="244" cy="99.1" r=".56" fill="#f0f"/>
<circle cx="244" cy="99.1" r=".56" fill="none" stroke="#f0f" stroke-width=".25"/>
<circle cx="244" cy="93.3" r=".56" fill="#f0f"/>
<circle cx="244" cy="93.3" r=".56" fill="none" stroke="#f0f" stroke-width=".25"/>
<circle cx="244" cy="81.8" r=".56" fill="#f0f"/>
<circle cx="244" cy="81.8" r=".56" fill="none" stroke="#f0f" stroke-width=".25"/>
<circle cx="244" cy="87.6" r=".56" fill="#f0f"/>
<circle cx="244" cy="87.6" r=".56" fill="none" stroke="#f0f" stroke-width=".25"/>
<circle cx="215.3" cy="44.5" r=".56" fill="#f0f"/>
<circle cx="215.3" cy="44.5" r=".56" fill="none" stroke="#f0f" stroke-width=".25"/>
<circle cx="211" cy="35.9" r=".56" fill="#f0f"/>
<circle cx="211" cy="35.9" r=".56" fill="none" stroke="#f0f" stroke-width=".25"/>
<circle cx="216.7" cy="50.2" r=".56" fill="#f0f"/>
<circle cx="216.7" cy="50.2" r=".56" fill="none" stroke="#f0f" stroke-width=".25"/>
<circle cx="189.5" cy="84.7" r=".56" fill="#f0f"/>
<circle cx="189.5" cy="84.7" r=".56" fill="none" stroke="#f0f" stroke-width=".25"/>
<circle cx="23" cy="123.4" r=".56" fill="#f0f"/>
<circle cx="23" cy="123.4" r=".56" fill="none" stroke="#f0f" stroke-width=".25"/>
<circle cx="70.4" cy="157.9" r=".56" fill="#f0f"/>
<circle cx="70.4" cy="157.9" r=".56" fill="none" stroke="#f0f" stroke-width=".25"/>
<circle cx="96.2" cy="123.4" r=".56" fill="#f0f"/>
<circle cx="96.2" cy="123.4" r=".56" fill="none" stroke="#f0f" stroke-width=".25"/>
<circle cx="114.8" cy="123.4" r=".56" fill="#f0f"/>
<circle cx="114.8" cy="123.4" r=".56" fill="none" stroke="#f0f" stroke-width=".25"/>
<circle cx="96.2" cy="140.7" r=".56" fill="#f0f"/>
<circle cx="96.2" cy="140.7" r=".56" fill="none" stroke="#f0f" stroke-width=".25"/>
<circle cx="123.4" cy="123.4" r=".56" fill="#f0f"/>
<circle cx="123.4" cy="123.4" r=".56" fill="none" stroke="#f0f" stroke-width=".25"/>
<g font-size="2.6">
<text x="20.2" y="11">EXT_5v</text>
<text x="81.3" y="13.3">DVDD_3.3v</text>
<text x="31.1" y="23">1</text>
<text x="31.1" y="20.1">2</text>
<text x="56.6" y="20.1">4</text>
<text x="31.1" y="28.7">3</text>
<text x="56.6" y="25.8">5</text>
<text x="202.9" y="33">1</text>
<text x="202.9" y="35.9">2</text>
<text x="202.9" y="38.8">3</text>
<text x="202.9" y="41.6">4</text>
<text x="20.7" y="45.4">EXT_GND</text>
<text x="202.9" y="44.5">5</text>
<text x="202.9" y="47.4">6</text>
<text x="202.9" y="50.2">7</text>
<text x="202.9" y="53.1">8</text>
<text x="202.9" y="56">9</text>
<text x="202.9" y="58.8">10</text>
<text x="202.9" y="61.7">11</text>
<text x="54.3" y="71.8">1</text>
<text x="82.7" y="71.8">10</text>
<text x="33.1" y="72.4">DVDD_3.3v</text>
<text x="54.3" y="74.6">2</text>
<text x="54.3" y="77.5">3</text>
<text x="82.7" y="77.5">8</text>
<text x="82.7" y="74.6">9</text>
<text x="92.2" y="75.3">EXT_GND</text>
<text x="54.3" y="80.4">4</text>
<text x="54.3" y="83.2">5</text>
<text x="82.7" y="83.2">6</text>
<text x="82.7" y="80.4">7</text>
<text x="92.2" y="78.1">EXT_GND</text>
<text x="93.6" y="83.9">DVDD_3.3v</text>
<text x="185.2" y="92.8">EXT_GND</text>
<text x="239.7" y="104.3">EXT_GND</text>
<text x="16.7" y="119.5">DVDD_3.3v</text>
<text x="198.1" y="127.3">EXT_5v</text>
<text x="216.2" y="126.7">DVDD_3.3v</text>
<text x="34" y="134.9">5</text>
<text x="56.6" y="134.9">1</text>
<text x="56.6" y="137.8">2</text>
<text x="34" y="140.6">4</text>
<text x="56.6" y="140.6">3</text>
<text x="215.9" y="161.7">EXT_GND</text>
<text x="62.3" y="163.1">EXT_GND</text>
<text x="172.3" y="186.1">Title</text>
<text x="183.7" y="188.9">&lt;Title&gt;</text>
<text x="172.3" y="194.7">Size</text>
<text x="175.1" y="197.6">A</text>
<text x="183.7" y="194.7">Document Number</text>
<text x="183.7" y="197.6">&lt;Doc&gt;</text>
<text x="267" y="194.7">Rev</text>
<text x="269.8" y="197.6">&lt;RevCod</text>
<text x="172.3" y="203.3">Date:</text>
<text x="187.2" y="203.3">Friday, April 20, 2007</text>
<text x="229.7" y="203.3">Sheet</text>
<text x="244" y="203.3">1</text>
<text x="252.6" y="203.3">of</text>
<text x="261.2" y="203.3">1</text>
</g>
<g font-size="2.6" fill="#000080">
<text x="34.5" y="16.7">U1</text>
<text x="11" y="22.5">C1</text>
<text x="68.9" y="22.5">R4</text>
<text x="74.7" y="22.5">2.4k 0.5%</text>
<text x="114.9" y="19.6">R1</text>
<text x="120.6" y="19.6">160</text>
<text x="11.3" y="25.4">10uF</text>
<text x="68.9" y="28.2">R3</text>
<text x="74.7" y="28.2">1.4k 0.5%</text>
<text x="94.8" y="28.2">10uF</text>
<text x="109.1" y="25.4">C10</text>
<text x="109.1" y="28.2">1.0uF</text>
<text x="130.9" y="25.4">D9</text>
<text x="130.9" y="28.8">LED_RED</text>
<text x="186.6" y="29.6">J5</text>
<text x="34.5" y="34">LT1963-ADJ_TO220</text>
<text x="57.7" y="68.4">J3</text>
<text x="178" y="67">Trackball - ZIF Connector</text>
<text x="193.8" y="75.6">R19</text>
<text x="202.4" y="75.6">1K</text>
<text x="229.7" y="74.1">C4</text>
<text x="238.3" y="74.1">3.3uF</text>
<text x="193.8" y="78.4">R21</text>
<text x="193.8" y="81.3">R22</text>
<text x="202.4" y="78.4">1K</text>
<text x="202.4" y="81.3">1K</text>
<text x="229.7" y="79.9">C2</text>
<text x="238.3" y="79.9">3.3uF</text>
<text x="60" y="89.6">LCD - SMD Connector</text>
<text x="193.8" y="84.2">R23</text>
<text x="193.8" y="87">R20</text>
<text x="202.4" y="84.2">1K</text>
<text x="202.4" y="87">1K</text>
<text x="229.7" y="85.6">C3</text>
<text x="238.3" y="85.6">3.3uF</text>
<text x="229.7" y="91.4">C5</text>
<text x="238.3" y="91.4">3.3uF</text>
<text x="229.7" y="97.1">C6</text>
<text x="238.3" y="97.1">3.3uF</text>
<text x="40.2" y="118.6">L1</text>
<text x="40.2" y="125.8">10uH</text>
<text x="77.6" y="120.1">MBRA140</text>
<text x="37.4" y="131.5">U4</text>
<text x="77.6" y="128.7">D10</text>
<text x="99.1" y="130.1">R30</text>
<text x="117.7" y="131.5">C19</text>
<text x="139.3" y="131.5">C16</text>
<text x="99.1" y="133">100K</text>
<text x="117.7" y="134.4">100pF</text>
<text x="139.3" y="134.4">1uF</text>
<text x="201" y="143.3">TP3</text>
<text x="218.2" y="143.3">TP2</text>
<text x="39.7" y="147">TPS61040</text>
<text x="99.1" y="148.8">R29</text>
<text x="218.2" y="146.8">TP1</text>
<text x="28.4" y="153.1">C8</text>
<text x="28.4" y="155.7">10uF</text>
<text x="99.1" y="151.6">22K</text>
</g>
<g font-size="2.6" fill="#00f">
<text x="21" y="22.5">+</text>
<text x="92.8" y="25.4">+ C9</text>
</g>
<g font-size="2.6" fill="#004080">
<text x="35.9" y="21.3">IN</text>
<text x="45.9" y="21.3">VOUT</text>
<text x="35.9" y="24.2">SHDN</text>
<text x="35.9" y="29.9">GND</text>
<text x="48.2" y="27.1">ADJ</text>
<text x="192.4" y="34.2">XSCN</text>
<text x="194.4" y="40">OX#</text>
<text x="195.9" y="37.1">OX</text>
<text x="193.2" y="42.8">SEL2</text>
<text x="194.4" y="45.7">OY#</text>
<text x="193.2" y="48.6">SEL1</text>
<text x="195.8" y="51.5">OY</text>
<text x="192.4" y="54.4">YSCN</text>
<text x="193" y="57.2">LED2</text>
<text x="187.7" y="60.1">LED COM</text>
<text x="193" y="62.9">LED1</text>
<text x="59.2" y="73">+Vdig</text>
<text x="59.2" y="75.9">RST</text>
<text x="72.7" y="73">LED+</text>
<text x="73.4" y="75.9">LED-</text>
<text x="59.2" y="78.7">SDATA</text>
<text x="59.2" y="81.6">SCLK</text>
<text x="73.5" y="78.7">GND</text>
<text x="75.5" y="81.6">NC</text>
<text x="59.2" y="84.5">CS</text>
<text x="70" y="84.5">+Vdsply</text>
<text x="38.8" y="136.1">Vin</text>
<text x="48.9" y="136.1">SW</text>
<text x="38.8" y="141.9">EN</text>
<text x="47.4" y="139">GND</text>
<text x="49.8" y="141.9">FB</text>
</g>
<g font-size="2.6" fill="#f00">
<text x="236" y="34">Trackball_XSCN</text>
<text x="236" y="36.8">Trackball_OX</text>
<text x="236" y="39.7">Trackball_OX#</text>
<text x="236" y="42.5">Trackball_SEL2</text>
<text x="236" y="45.4">Trackball_OY#</text>
<text x="236" y="48.3">Trackball_SEL1</text>
<text x="236" y="51.2">Trackball_OY</text>
<text x="236" y="54.1">Trackball_YSCN</text>
<text x="33.1" y="75.6">LCD_RST</text>
<text x="32.8" y="81.3">LCD_SCLK</text>
<text x="33.1" y="78.4">LCD_SDATA</text>
<text x="32.8" y="84.2">LCD_CS</text>
</g>
<g font-size="2">
<text x="30.2" y="2.2">5</text>
<text x="84.7" y="2.2">4</text>
<text x="139.2" y="2.2">3</text>
<text x="193.8" y="2.2">2</text>
<text x="248.3" y="2.2">1</text>
<text x=".8" y="29.8">D</text>
<text x="276.3" y="29.8">D</text>
<text x=".8" y="80.1">C</text>
<text x="276.3" y="80.1">C</text>
<text x=".8" y="130.3">B</text>
<text x="276.3" y="130.3">B</text>
<text x=".8" y="180.5">A</text>
<text x="276.3" y="180.5">A</text>
<text x="30.2" y="206">5</text>
<text x="84.7" y="206">4</text>
<text x="139.2" y="206">3</text>
<text x="193.8" y="206">2</text>
<text x="248.3" y="206">1</text>
</g>
</svg>
